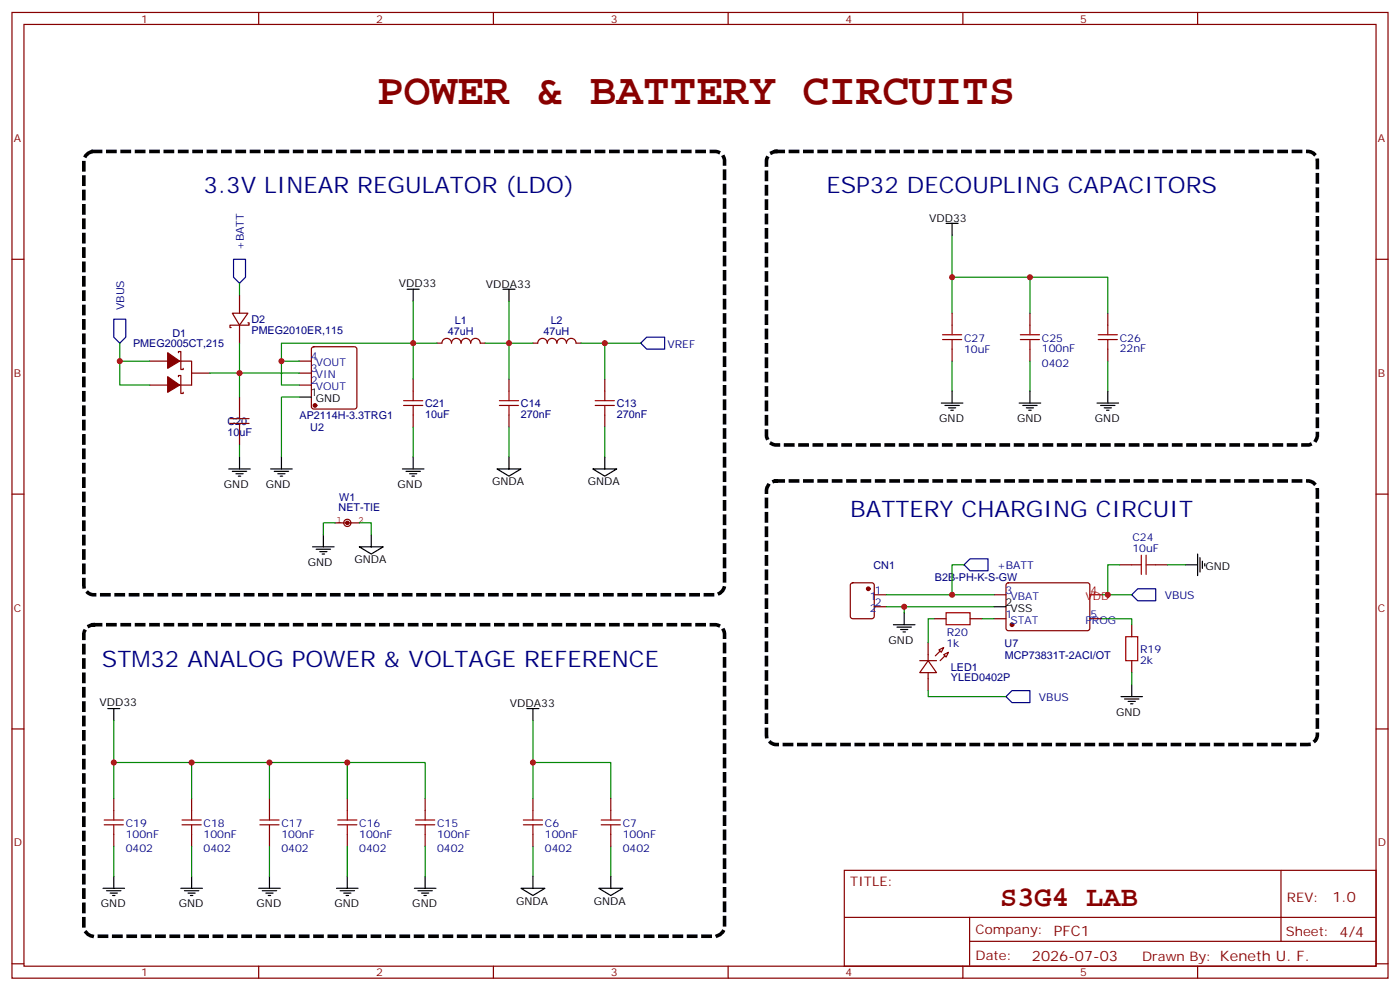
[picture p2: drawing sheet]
<svg xmlns="http://www.w3.org/2000/svg" width="412mm" height="292mm" viewBox="0 0 412 292" stroke-linecap="round" stroke-linejoin="round" font-family="sans-serif">
<g fill="#fff" stroke="#000" stroke-width="1.1" stroke-dasharray="2.1 2.1">
<path d="M226.5 45.6a2.99 2.99 0 0 1 2.1-1h156.6a2.82 2.82 0 0 1 2.9 2.8v80.8a3 3 0 0 1-2.9 2.8h-156.6a3 3 0 0 1-2.8-2.8v-80.8l.1-.6z"/>
<path d="M226.5 142.7a2.99 2.99 0 0 1 2.1-1.1h156.6a2.82 2.82 0 0 1 2.9 2.8v72a3 3 0 0 1-2.9 2.8h-156.6a3 3 0 0 1-2.8-2.8v-72l.1-.6z"/>
<path d="M25.4 185a2.99 2.99 0 0 1 2.1-1.1h183.1a2.82 2.82 0 0 1 2.8 2.9v86a3 3 0 0 1-2.8 2.9h-183.1a3 3 0 0 1-2.8-2.9v-86l.1-.7z"/>
<path d="M25.4 45.6a2.99 2.99 0 0 1 2.1-1h183.1a2.82 2.82 0 0 1 2.8 2.8v124.9a3 3 0 0 1-2.8 2.8h-183.1a3 3 0 0 1-2.8-2.8v-124.9l.1-.6z"/>
</g>
<g fill="none" stroke="#870000" stroke-width=".35">
<path d="M3.5 3.7h405.4v284.3h-405.4zM7.1 7.2h398.2v277.3h-398.2zM76.2 3.7v3.5M145.3 3.7v3.5M214.5 3.7v3.5M283.6 3.7v3.5M352.8 3.7v3.5M3.5 76.3h3.6M405.3 76.3h3.6M68.4 92.2h4.6l-2.4 3.5zM70.6 86.9v5.3M70.6 95.7v5.3"/>
<path d="M73 95h.4v.7h-5.7v.7h.4M280.5 92.2v3.5M303.4 92.2v3.5M326.3 92.2v3.5M44.1 113.4h5.3M44.1 106.3h5.3M51.2 106.3h5.2v7.1h-5.2M52.6 110.9v-.3h.7v5.3h.7v-.4M52.6 103.9v-.4h.7v5.3h.7v-.4M56.4 109.9h5.3M70.6 116.9v3.5M88.2 113.4h3.5"/>
<path d="M88.2 109.9h3.5M88.2 106.3h3.5M92 102.3l.4-.2h12l.5 .2 .2 .5v16.9l-.2 .5-.5 .2h-12l-.5-.2-.2-.5v-16.9zM121.7 111.6v3.5M128.8 101h1.4a1.41 1.41 0 0 1 1.4-1.4 1.41 1.41 0 0 1 1.4 1.4 1.41 1.41 0 0 1 1.4-1.4 1.41 1.41 0 0 1 1.4 1.4 1.41 1.41 0 0 1 1.4-1.4 1.41 1.41 0 0 1 1.4 1.4 1.41 1.41 0 0 1 1.5-1.4 1.41 1.41 0 0 1 1.4 1.4h1.4M149.9 111.6v3.5M157 101h1.4a1.41 1.41 0 0 1 1.4-1.4 1.41 1.41 0 0 1 1.4 1.4 1.41 1.41 0 0 1 1.4-1.4 1.41 1.41 0 0 1 1.4 1.4 1.41 1.41 0 0 1 1.5-1.4 1.41 1.41 0 0 1 1.4 1.4 1.41 1.41 0 0 1 1.4-1.4 1.41 1.41 0 0 1 1.4 1.4h1.4M178.2 111.6v3.5M280.5 102.8v3.5M303.4 102.8v3.5M326.3 102.8v3.5M70.6 127.5v3.5"/>
<path d="M121.7 122.2v3.5M149.9 122.2v3.5M178.2 122.2v3.5M3.5 145.5h3.6M405.3 145.5h3.6M250.7 171.8l.5-.2h5.6l.7 .4v9.5l-.4 .6-5.9 .1-.7-.5v-9.4zM257.5 175.1h3.6M257.5 178.6h3.6M292.8 175.1h3.5M296.6 171.8l.4-.2h23.6l.4 .7v13l-.7 .4-23.5-.1-.5-.6v-12.7zM329.8 166.3h3.6M340.4 166.3h3.6"/>
<path d="M270.9 194.5h5M273.4 194.5l2.5 3.5h-5zM273.4 189.2v5.3M273.4 198v5.3M275.2 182.2h3.5M276.6 191.3l1.4-.7-.7 1.5zM278 192.8l1.4-.7-.7 1.4zM285.8 182.2h3.5M292.8 182.2h3.5M321 182.2h3.6M333.4 183.9v3.6M333.4 194.5v3.5"/>
<path d="M3.5 214.6h3.6M405.3 214.6h3.6M33.5 235.1v3.5M56.4 235.1v3.5M79.4 235.1v3.5M102.3 235.1v3.5M125.2 235.1v3.5M157 235.1v3.5M179.9 235.1v3.5M33.5 245.7v3.5M56.4 245.7v3.5M79.4 245.7v3.5"/>
<path d="M102.3 245.7v3.5M125.2 245.7v3.5M157 245.7v3.5M179.9 245.7v3.5M248.7 256.3h156.6v28.2h-156.6zM377.3 256.3v20.9M248.7 270.1h156.5M285.6 277.2h119.6M285.6 270.1v14.1M3.5 283.8h3.6M76.2 284.5v3.5M145.3 284.5v3.5"/>
<path d="M214.5 284.5v3.5M283.6 284.5v3.5M352.8 284.5v3.5M405.3 283.8h3.6"/>
</g>
<g fill="none" stroke="#000" stroke-width=".35">
<path d="M278.7 65.8h3.5M280.5 65.8v3.5M119.9 85.2h3.6M121.7 85.2v3.5M148.2 85.2h3.5M149.9 85.2v3.5M88.2 116.9h3.5M277.3 118.7h6.3M278.3 119.4h4.3M280.5 115.1v3.6M300.2 118.7h6.4M301.3 119.4h4.2"/>
<path d="M303.4 115.1v3.6M323.1 118.7h6.4M324.2 119.4h4.2M326.3 115.1v3.6M67.4 138.1h6.3M68.4 138.8h4.3M69.5 139.5h2.1M70.6 134.5v3.6M79.7 138.1h6.4M80.8 138.8h4.2M81.8 139.5h2.2M82.9 134.5v3.6"/>
<path d="M118.5 138.1h6.4M119.6 138.8h4.2M120.6 139.5h2.2M121.7 134.5v3.6M146.4 138.1h7.1l-3.6 2.1zM149.9 134.5v3.6M174.6 138.1h7.1l-3.5 2.1zM178.2 134.5v3.6M279.4 120.1h2.1M280.1 120.8h.7M302.3 120.1h2.1M303 120.8h.7"/>
<path d="M325.3 120.1h2.1M326 120.8h.7M70.2 140.2h.7M82.5 140.2h.8M95.2 157.5v3.5M109.4 157.5v3.5M121.4 140.2h.7M92.1 161h6.3M93.1 161.7h4.3M94.2 162.4h2.1M94.9 163.1h.7M105.8 161h7.1l-3.5 2.1z"/>
<path d="M292.8 178.6h3.5M349.2 166.3h3.6M352.8 163.1v6.4M353.5 164.2v4.2M354.2 165.2v2.2M354.9 165.9v.8M263.2 183.9h6.3M264.2 184.6h4.3M265.3 185.3h2.1M266 186.1h.7M266.3 180.4v3.5M31.7 208.6h3.6"/>
<path d="M33.5 208.6v3.6M155.2 208.6h3.5M157 208.6v3.6M330.2 205.1h6.3M331.3 205.8h4.2M332.3 206.5h2.1M333 207.2h.7M333.4 201.6v3.5M33.5 258v3.5M56.4 258v3.5M79.4 258v3.5M102.3 258v3.5"/>
<path d="M125.2 258v3.5M157 258v3.5M179.9 258v3.5M30.3 261.5h6.4M31.4 262.3h4.2M32.5 263h2.1M33.2 263.7h.7M53.3 261.5h6.3M54.3 262.3h4.3M55.4 263h2.1M56.1 263.7h.7M76.2 261.5h6.3"/>
<path d="M77.3 262.3h4.2M78.3 263h2.1M79 263.7h.7M99.1 261.5h6.4M100.2 262.3h4.2M101.2 263h2.2M102 263.7h.7M122.1 261.5h6.3M123.1 262.3h4.3M124.2 263h2.1M124.9 263.7h.7M153.5 261.5h7l-3.5 2.2z"/>
<path d="M176.4 261.5h7l-3.5 2.2z"/>
</g>
<g fill="none" stroke="#a10000" stroke-width=".35">
<path d="M277.6 100h5.7M277.6 98.6h5.7M280.5 95.7v2.9M280.5 100v2.8M300.6 100h5.6M300.6 98.6h5.6M303.4 95.7v2.9M303.4 100v2.8M323.5 100h5.6M323.5 98.6h5.6M326.3 95.7v2.9M326.3 100v2.8"/>
<path d="M118.9 119.4h5.6M118.9 118h5.6M121.7 115.1v2.9M121.7 119.4v2.8M147.1 119.4h5.7M147.1 118h5.7M149.9 115.1v2.9M149.9 119.4v2.8M175.3 119.4h5.7M175.3 118h5.7M178.2 115.1v2.9M178.2 119.4v2.8"/>
<path d="M67.7 124.7h5.7M67.7 123.3h5.7M70.6 120.4v2.9M70.6 124.7v2.8M333.4 166.3h2.8M336.2 163.5v5.6M337.6 166.3h2.8M337.6 163.5v5.6M278.7 180.4h7.1v3.5h-7.1zM331.6 187.5h3.5v7h-3.5zM33.5 238.6v2.8M56.4 238.6v2.8"/>
<path d="M79.4 238.6v2.8M102.3 238.6v2.8M125.2 238.6v2.8M157 238.6v2.8M179.9 238.6v2.8M30.7 242.9h5.6M30.7 241.4h5.6M33.5 242.9v2.8M53.6 242.9h5.7M53.6 241.4h5.7M56.4 242.9v2.8M76.6 242.9h5.6"/>
<path d="M76.6 241.4h5.6M79.4 242.9v2.8M99.5 242.9h5.6M99.5 241.4h5.6M102.3 242.9v2.8M122.4 242.9h5.7M122.4 241.4h5.7M125.2 242.9v2.8M154.2 242.9h5.6M154.2 241.4h5.6M157 242.9v2.8M177.1 242.9h5.6"/>
<path d="M177.1 241.4h5.6M179.9 242.9v2.8"/>
</g>
<g fill="#870000" stroke="#870000" stroke-width=".35">
<path d="M49.4 110.9l3.5 2.5-3.5 2.1z"/>
<path d="M49.4 103.9l3.5 2.4-3.5 2.1z"/>
<path d="M276.9 191.7l-1.4 1.4z"/>
<path d="M276.9 194.5l1.4-1.4z"/>
<circle cx="92.8" cy="119.4" r=".53"/>
<circle cx="298.1" cy="183.9" r=".53"/>
<circle cx="255.8" cy="173.4" r=".53"/>
</g>
<path d="M68.8 76.3h3.5v5.3l-1.7 1.8-1.8-1.8zM33.5 94h3.5v5.3l-1.7 1.7-1.8-1.7zM190.5 99.3h5.3v3.5h-5.3l-1.8-1.8zM284 166.3l1.8-1.8h5.2v3.6h-5.2zM333.4 175.1l1.7-1.7h5.3v3.5h-5.3zM298.1 203.3h5.3v3.6h-5.3l-1.8-1.8z" fill="none" stroke="#000087" stroke-width=".35"/>
<g fill="none" stroke="#008700" stroke-width=".35">
<path d="M280.5 69.3v22.9M70.6 83.4v3.5M121.7 88.7v12.3h-38.8v5.3M149.9 88.7v22.9M280.5 81.6h22.9v10.6M303.4 81.6h22.9v10.6M35.3 101v12.4h8.8M35.3 106.3h8.8M70.6 101v8.9h-8.9M88.2 116.9h-5.3v17.6M88.2 106.3h-5.3v7.1h5.3M88.2 109.9h-17.6v7"/>
<path d="M128.8 101h-7.1v10.6M142.9 101h14.1M171.1 101h7.1v10.6M178.2 101h10.5M280.5 106.3v8.8M303.4 106.3v8.8M326.3 106.3v8.8M70.6 131v3.5M121.7 125.7v8.8M149.9 125.7v8.8M178.2 125.7v8.8M98.8 154h-3.6v3.5"/>
<path d="M105.8 154h3.6v3.5M261.1 175.1h31.7M261.1 178.6h5.2M284 166.3h-3.5v8.8M292.8 178.6h-26.5v1.8M324.6 175.1h8.8M329.8 166.3h-3.5v8.8M344 166.3h5.2M275.2 182.2h-1.8v7M289.3 182.2h3.5M324.6 182.2h8.8v1.7M333.4 198v3.6"/>
<path d="M33.5 212.2v22.9M157 212.2v22.9M273.4 203.3v1.8h22.9M33.5 224.5h22.9v10.6M56.4 224.5h23v10.6M79.4 224.5h22.9v10.6M102.3 224.5h22.9v10.6M157 224.5h22.9v10.6M33.5 249.2v8.8M56.4 249.2v8.8M79.4 249.2v8.8M102.3 249.2v8.8"/>
<path d="M125.2 249.2v8.8M157 249.2v8.8M179.9 249.2v8.8"/>
</g>
<circle cx="102.3" cy="154" r=".49" fill="#850000" stroke="#850000" stroke-width=".35"/>
<path d="M98.8 154h7M103.4 154a1.06 1.06 0 0 0-1.6-1 1.06 1.06 0 0 0-.1 1.8 1.06 1.06 0 0 0 1.6-.7" fill="none" stroke="#850000" stroke-width=".35"/>
<path d="M321 175.1h3.6" fill="none" stroke="#f00" stroke-width=".35"/>
<g fill="#c00">
<circle cx="35.3" cy="106.3" r=".88"/>
<circle cx="70.6" cy="109.9" r=".88"/>
<circle cx="82.9" cy="106.3" r=".88"/>
<circle cx="121.7" cy="101" r=".88"/>
<circle cx="149.9" cy="101" r=".88"/>
<circle cx="178.2" cy="101" r=".88"/>
<circle cx="33.5" cy="224.5" r=".88"/>
<circle cx="56.4" cy="224.5" r=".88"/>
<circle cx="79.4" cy="224.5" r=".88"/>
<circle cx="102.3" cy="224.5" r=".88"/>
<circle cx="157" cy="224.5" r=".88"/>
<circle cx="266.3" cy="178.6" r=".88"/>
<circle cx="280.5" cy="175.1" r=".88"/>
<circle cx="326.3" cy="175.1" r=".88"/>
<circle cx="280.5" cy="81.6" r=".88"/>
<circle cx="303.4" cy="81.6" r=".88"/>
</g>
<text font-size="13.1" fill="#800" x="111.1" y="30.5">POWER &amp; BATTERY CIRCUITS</text>
<text font-size="8.5" fill="#800" x="294.6" y="266.8">S3G4 LAB</text>
<g font-size="6.7" fill="#000080">
<text x="60" y="56.9">3.3V LINEAR REGULATOR (LDO)</text>
<text x="243.4" y="56.9">ESP32 DECOUPLING CAPACITORS</text>
<text x="250.5" y="152.2">BATTERY CHARGING CIRCUIT</text>
<text x="30" y="196.3">STM32 ANALOG POWER &amp; VOLTAGE REFERENCE</text>
</g>
<g font-size="4.2" fill="#800">
<text x="392.5" y="265.5">1.0</text>
<text x="310.4" y="275.7">PFC1</text>
<text x="304" y="282.9">2026-07-03</text>
</g>
<g font-size="3.9" fill="#800">
<text x="250.5" y="260.8">TITLE:</text>
<text x="379.1" y="265.5">REV:</text>
<text x="287.4" y="275">Company:</text>
<text x="378.7" y="275.7">Sheet: 4/4</text>
<text x="287.4" y="282.7">Date:</text>
<text x="336.4" y="282.8">Drawn By: Keneth U. F.</text>
</g>
<g font-size="3.2" fill="#800">
<text x="41.6" y="6.7">1</text>
<text x="110.8" y="6.7">2</text>
<text x="179.9" y="6.7">3</text>
<text x="249.1" y="6.7">4</text>
<text x="318.2" y="6.7">5</text>
<text x="4.1" y="41.8">A</text>
<text x="405.9" y="41.8">A</text>
<text x="4.1" y="110.9">B</text>
<text x="405.9" y="110.9">B</text>
<text x="4.1" y="180.1">C</text>
<text x="405.9" y="180.1">C</text>
<text x="4.1" y="249.2">D</text>
<text x="405.9" y="249.2">D</text>
<text x="41.6" y="287.5">1</text>
<text x="110.8" y="287.5">2</text>
<text x="179.9" y="287.5">3</text>
<text x="249.1" y="287.5">4</text>
<text x="318.2" y="287.5">5</text>
</g>
<g font-size="3.2">
<text x="273.7" y="65.3">VDD33</text>
<text x="117.5" y="84.5">VDD33</text>
<text x="143.2" y="84.7">VDDA33</text>
<text x="91.5" y="116.6">1</text>
<text x="93" y="118.3">GND</text>
<text x="276.7" y="124.2">GND</text>
<text x="299.6" y="124.2">GND</text>
<text x="322.5" y="124.2">GND</text>
<text x="66" y="143.7">GND</text>
<text x="78.3" y="143.7">GND</text>
<text x="117.1" y="143.7">GND</text>
<text x="144.9" y="142.9">GNDA</text>
<text x="173.2" y="142.9">GNDA</text>
<text x="90.7" y="166.7">GND</text>
<text x="104.4" y="165.8">GNDA</text>
<text x="355.1" y="167.7">GND</text>
<text x="296.2" y="178.3">2</text>
<text x="297.6" y="180.1">VSS</text>
<text x="261.8" y="189.6">GND</text>
<text x="29.3" y="207.9">VDD33</text>
<text x="150.2" y="208.2">VDDA33</text>
<text x="328.8" y="210.7">GND</text>
<text x="29.7" y="267.1">GND</text>
<text x="52.7" y="267.1">GND</text>
<text x="75.6" y="267.1">GND</text>
<text x="98.5" y="267.1">GND</text>
<text x="121.5" y="267.1">GND</text>
<text x="152" y="266.4">GNDA</text>
<text x="174.9" y="266.4">GNDA</text>
</g>
<g font-size="3.2" fill="#008">
<text x="71.9" y="73.7" transform="rotate(-90 71.9 73.7)">+BATT</text>
<text x="36.6" y="91.3" transform="rotate(-90 36.6 91.3)">VBUS</text>
<text x="196.6" y="102.5">VREF</text>
<text x="293.7" y="167.6">+BATT</text>
<text x="343.1" y="176.4">VBUS</text>
<text x="306" y="206.4">VBUS</text>
</g>
<g font-size="3.2" fill="#000080">
<text x="74.1" y="95.2">D2</text>
<text x="134" y="95.5">L1</text>
<text x="162.2" y="95.5">L2</text>
<text x="50.8" y="99.2">D1</text>
<text x="74.1" y="98.3">PMEG2010ER,115</text>
<text x="131.9" y="98.7">47uH</text>
<text x="160.1" y="98.7">47uH</text>
<text x="284" y="100.6">C27</text>
<text x="306.9" y="100.7">C25</text>
<text x="329.8" y="100.7">C26</text>
<text x="39.2" y="102.2">PMEG2005CT,215</text>
<text x="284" y="103.8">10uF</text>
<text x="306.9" y="103.7">100nF</text>
<text x="329.8" y="103.7">22nF</text>
<text x="306.9" y="108.1">0402</text>
<text x="125.2" y="119.9">C21</text>
<text x="153.5" y="119.9">C14</text>
<text x="181.7" y="119.9">C13</text>
<text x="67" y="125.2">C20</text>
<text x="88.3" y="123.4">AP2114H-3.3TRG1</text>
<text x="125.2" y="123">10uF</text>
<text x="153.5" y="123">270nF</text>
<text x="181.7" y="123">270nF</text>
<text x="67" y="128.2">10uF</text>
<text x="91.4" y="126.9">U2</text>
<text x="99.9" y="147.4">W1</text>
<text x="99.7" y="150.4">NET-TIE</text>
<text x="333.6" y="159.4">C24</text>
<text x="257.3" y="167.5">CN1</text>
<text x="333.6" y="162.4">10uF</text>
<text x="275.4" y="171">B2B-PH-K-S-GW</text>
<text x="278.8" y="190.6">1k</text>
<text x="278.9" y="187.1">R20</text>
<text x="295.9" y="190.5">U7</text>
<text x="280.1" y="197.6">LED1</text>
<text x="296" y="194">MCP73831T-2ACI/OT</text>
<text x="335.8" y="195.4">2k</text>
<text x="335.8" y="192.3">R19</text>
<text x="280.1" y="200.6">YLED0402P</text>
<text x="37" y="243.6">C19</text>
<text x="60" y="243.6">C18</text>
<text x="82.9" y="243.6">C17</text>
<text x="105.8" y="243.6">C16</text>
<text x="128.8" y="243.6">C15</text>
<text x="160.5" y="243.6">C6</text>
<text x="183.4" y="243.6">C7</text>
<text x="37" y="251">0402</text>
<text x="37" y="246.6">100nF</text>
<text x="60" y="251">0402</text>
<text x="60" y="246.6">100nF</text>
<text x="82.9" y="251">0402</text>
<text x="82.9" y="246.6">100nF</text>
<text x="105.8" y="251">0402</text>
<text x="105.8" y="246.6">100nF</text>
<text x="128.8" y="251">0402</text>
<text x="128.8" y="246.6">100nF</text>
<text x="160.5" y="246.6">100nF</text>
<text x="160.5" y="251">0402</text>
<text x="183.4" y="246.6">100nF</text>
<text x="183.4" y="251">0402</text>
</g>
<g font-size="3.2" fill="#00f">
<text x="91.5" y="106">4</text>
<text x="93" y="107.7">VOUT</text>
<text x="91.5" y="113">2</text>
<text x="91.5" y="109.5">3</text>
<text x="93" y="111.3">VIN</text>
<text x="93" y="114.8">VOUT</text>
<text x="256.2" y="176.5">1</text>
<text x="257.7" y="174.8">1</text>
<text x="257.7" y="178.3">2</text>
<text x="296.2" y="174.8">3</text>
<text x="297.6" y="176.5">VBAT</text>
<text x="256.2" y="180.1">2</text>
<text x="296.2" y="181.8">1</text>
<text x="297.6" y="183.6">STAT</text>
<text x="319.7" y="183.6">PROG</text>
<text x="321.2" y="181.8">5</text>
</g>
<g font-size="3.2" fill="#f00">
<text x="319.7" y="176.5">VDD</text>
<text x="321.2" y="174.8">4</text>
</g>
<g font-size="2.8" fill="#840000">
<text x="99.1" y="153.9">1</text>
<text x="105.5" y="153.9">2</text>
</g>
</svg>
